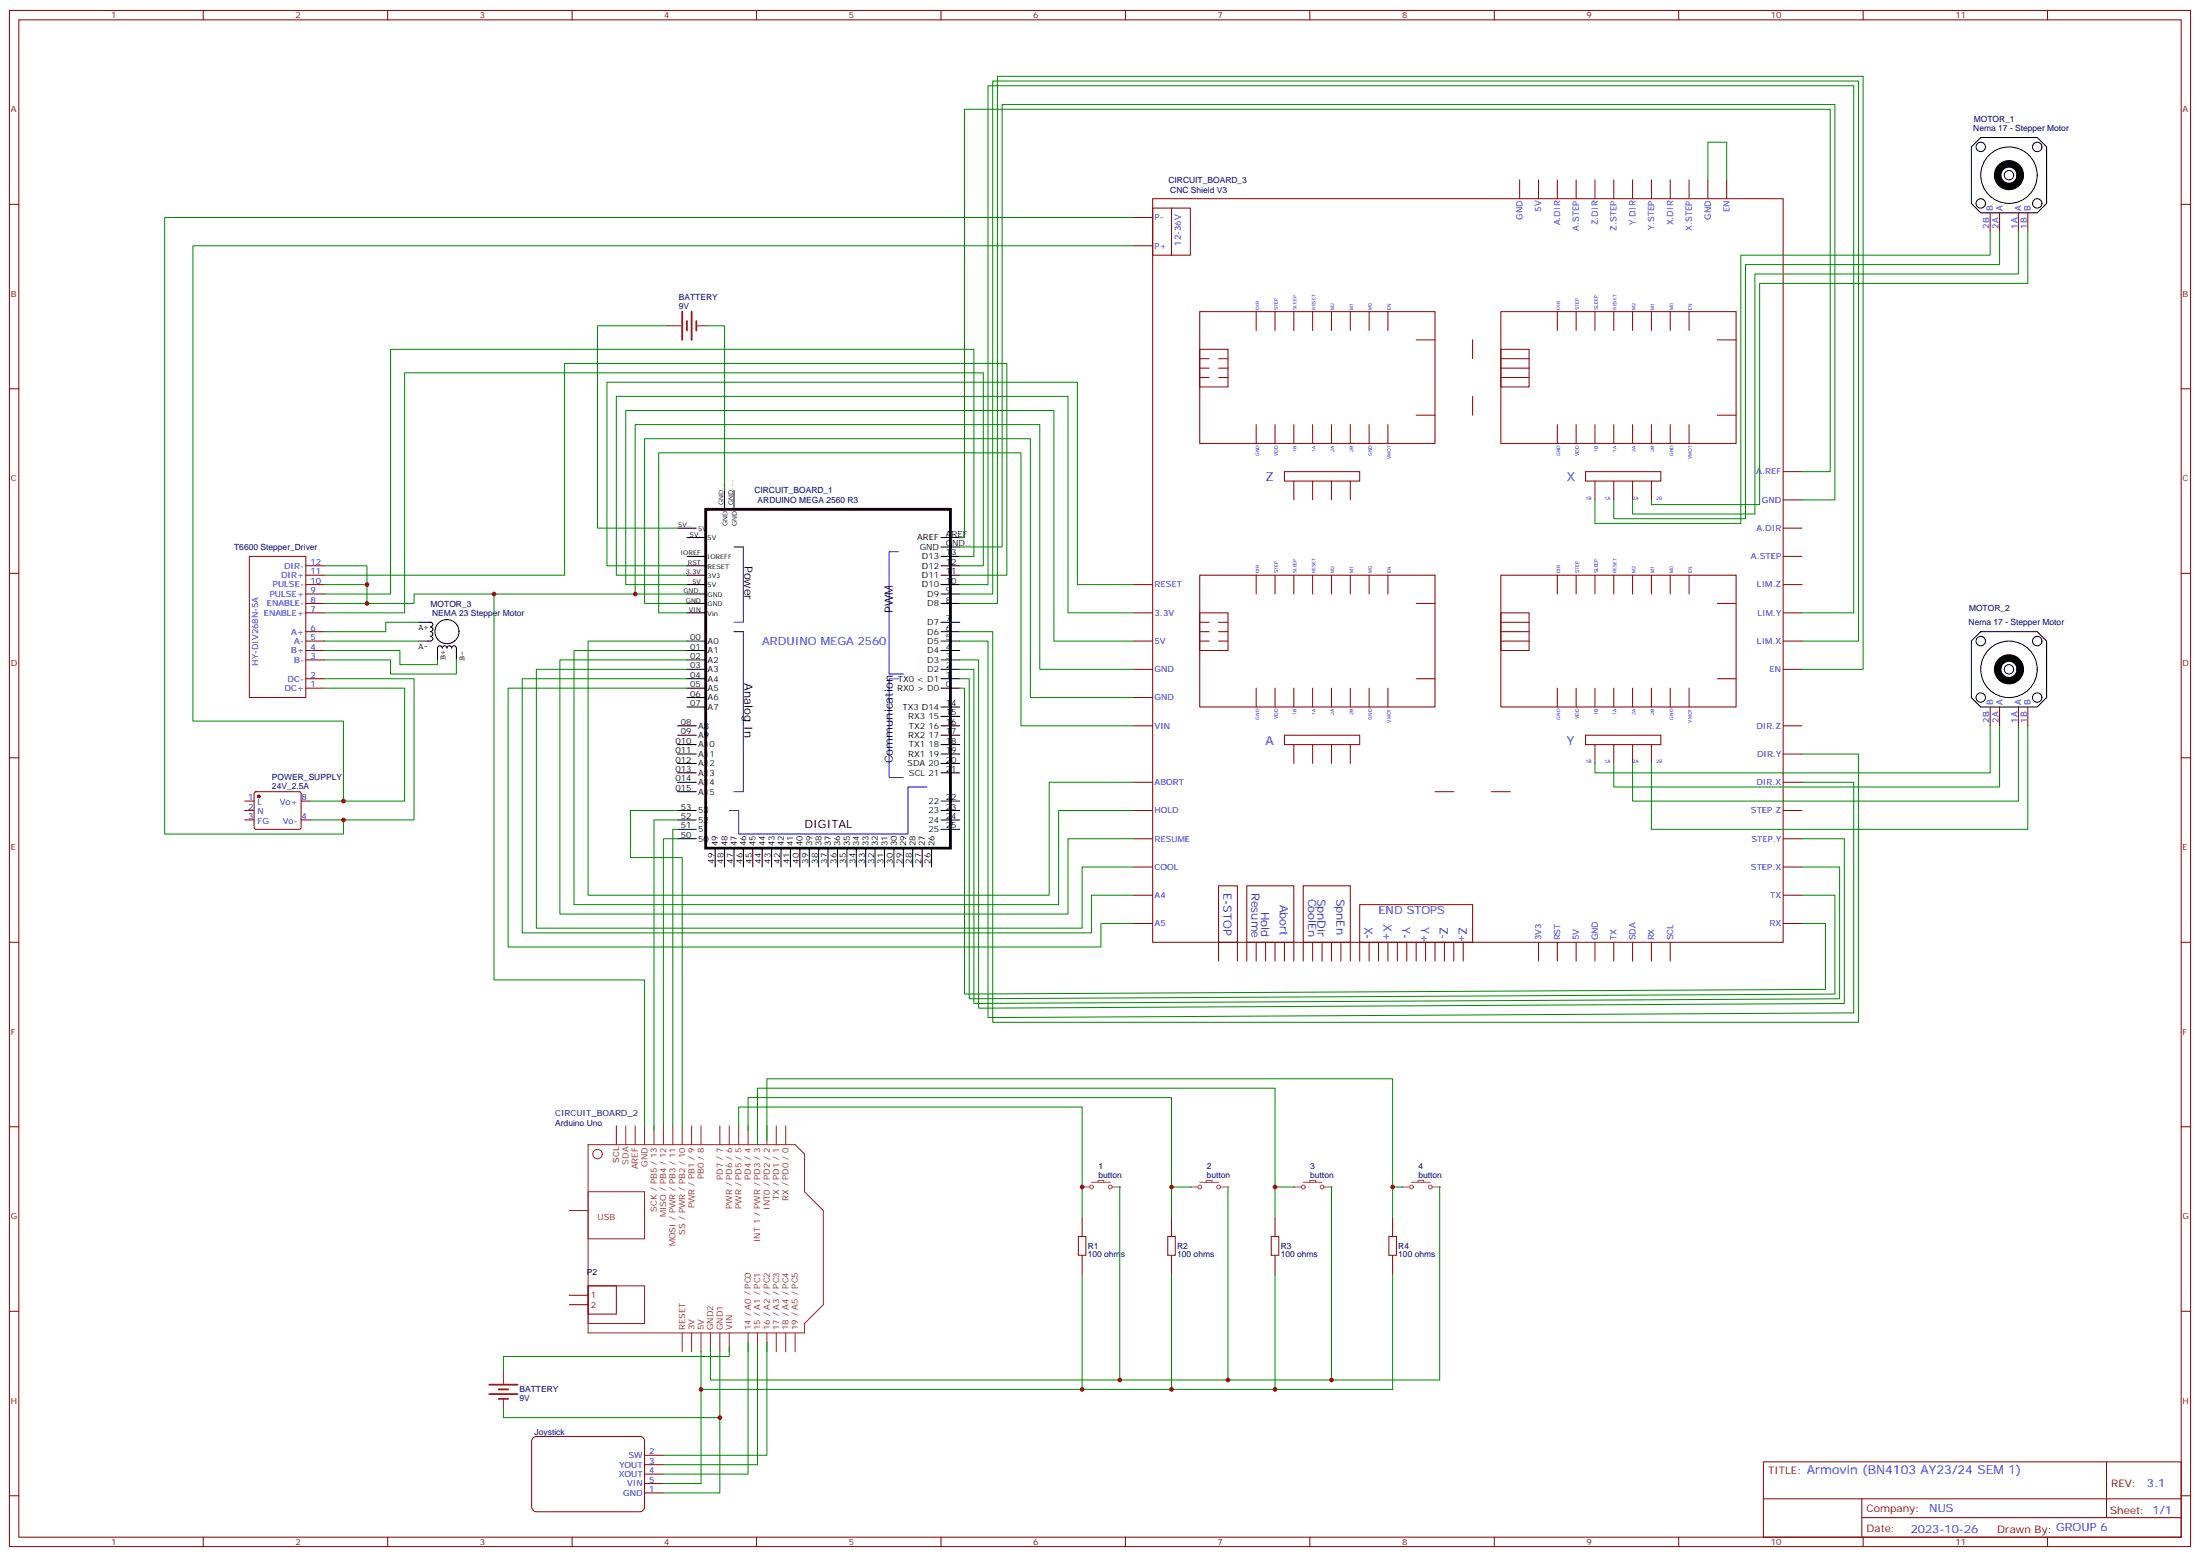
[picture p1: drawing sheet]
<svg xmlns="http://www.w3.org/2000/svg" width="825mm" height="583mm" viewBox="0 0 825 583" stroke-linecap="round" stroke-linejoin="round" font-family="sans-serif">
<g fill="none" stroke="#870000" stroke-width=".37">
<path d="M3.5 3.9h817.8v575.7h-817.8zM7.1 7.4h810.6v568.7h-810.6zM76.2 3.9v3.5M145.3 3.9v3.5M214.5 3.9v3.5M283.6 3.9v3.5M352.8 3.9v3.5M421.9 3.9v3.5M491.1 3.9v3.5M560.2 3.9v3.5M629.4 3.9v3.5M698.5 3.9v3.5"/>
<path d="M767.6 3.9v3.5M3.5 76.6h3.6M432.2 74.5h236.3v278.7h-236.3zM432.2 78h7v17.6h-7zM439.2 78h7.1v17.6h-7.1zM569.7 67.4v7.1M576.8 67.4v7.1M583.8 67.4v7.1M590.9 67.4v7.1M598 67.4v7.1M605 67.4v7.1M612.1 67.4v7.1"/>
<path d="M619.1 67.4v7.1M626.2 67.4v7.1M633.2 67.4v7.1M640.3 67.4v7.1M647.3 67.4v7.1M746.1 79.8v7M749.7 79.8v7M756.7 79.8v7M760.2 79.8v7M817.7 76.6h3.6M425.1 81.5h7.1M425.1 92.1h7.1"/>
<path d="M449.8 116.8h88.2v49.4h-88.2zM471 116.8v7.1M478 116.8v7.1M485.1 116.8v7.1M492.1 116.8v7.1M499.2 116.8v7.1M506.2 116.8v7.1M513.3 116.8v7.1M520.3 116.8v7.1M562.7 116.8h88.2v49.4h-88.2zM583.8 116.8v7.1M590.9 116.8v7.1"/>
<path d="M598 116.8v7.1M605 116.8v7.1M612.1 116.8v7.1M619.1 116.8v7.1M626.2 116.8v7.1M633.2 116.8v7.1M449.8 130.9h10.6v14.1h-10.6zM449.8 134.4h3.5M449.8 138h3.5M456.8 134.4h3.6M456.8 138h3.6M530.9 127.4h7.1"/>
<path d="M552.1 127.4v7M562.7 130.9h10.6v14.1h-10.6zM562.7 134.4h10.6M562.7 138h10.6M643.8 127.4h7.1M3.5 145.7h3.6M449.8 141.5h3.5M456.8 141.5h3.6M471 159.1v7.1M478 159.1v7.1M485.1 159.1v7.1M492.1 159.1v7.1"/>
<path d="M499.2 159.1v7.1M506.2 159.1v7.1M513.3 159.1v7.1M520.3 159.1v7.1M530.9 155.6h7.1M552.1 148.6v7M562.7 141.5h10.6M583.8 159.1v7.1M590.9 159.1v7.1M598 159.1v7.1M605 159.1v7.1M612.1 159.1v7.1"/>
<path d="M619.1 159.1v7.1M626.2 159.1v7.1M633.2 159.1v7.1M643.8 155.6h7.1M817.7 145.7h3.6M481.5 176.8h28.3v3.5h-28.3zM594.4 176.8h28.3v3.5h-28.3zM668.5 176.8h7.1M485.1 180.3v7.1M492.1 180.3v7.1M499.2 180.3v7.1M506.2 180.3v7.1"/>
<path d="M598 180.3v7.1M605 180.3v7.1M612.1 180.3v7.1M619.1 180.3v7.1M668.5 187.4h7.1M668.5 197.9h7.1M3.5 214.9h3.6M93.5 208.5h21.2v52.9h-21.2zM114.7 219.1h7M114.7 215.6h7M114.7 212.1h7M425.1 219.1h7.1"/>
<path d="M449.8 215.6h88.2v49.4h-88.2zM471 215.6v7M478 215.6v7M485.1 215.6v7M492.1 215.6v7M499.2 215.6v7M506.2 215.6v7M513.3 215.6v7M520.3 215.6v7M562.7 215.6h88.2v49.4h-88.2zM583.8 215.6v7M590.9 215.6v7"/>
<path d="M598 215.6v7M605 215.6v7M612.1 215.6v7M619.1 215.6v7M626.2 215.6v7M633.2 215.6v7M668.5 219.1h7.1M668.5 208.5h7.1M817.7 214.9h3.6M114.7 236.7h7M114.7 229.7h7M114.7 226.2h7"/>
<path d="M114.7 222.6h7M425.1 229.7h7.1M449.8 229.7h10.6v14.1h-10.6zM449.8 236.7h3.5M449.8 233.2h3.5M456.8 236.7h3.6M456.8 233.2h3.6M530.9 226.2h7.1M562.7 229.7h10.6v14.1h-10.6zM562.7 236.7h10.6M562.7 233.2h10.6M643.8 226.2h7.1"/>
<path d="M668.5 229.7h7.1M114.7 257.9h7M114.7 254.4h7M114.7 247.3h7M114.7 243.8h7M114.7 240.3h7M425.1 240.3h7.1M425.1 250.9h7.1M449.8 240.3h3.5M456.8 240.3h3.6M471 257.9v7.1M478 257.9v7.1"/>
<path d="M485.1 257.9v7.1M492.1 257.9v7.1M499.2 257.9v7.1M506.2 257.9v7.1M513.3 257.9v7.1M520.3 257.9v7.1M530.9 254.4h7.1M562.7 240.3h10.6M583.8 257.9v7.1M590.9 257.9v7.1M598 257.9v7.1M605 257.9v7.1"/>
<path d="M612.1 257.9v7.1M619.1 257.9v7.1M626.2 257.9v7.1M633.2 257.9v7.1M643.8 254.4h7.1M668.5 240.3h7.1M668.5 250.9h7.1M425.1 272h7.1M425.1 261.4h7.1M481.5 275.6h28.3v3.5h-28.3zM485.1 279.1v7M492.1 279.1v7"/>
<path d="M499.2 279.1v7M506.2 279.1v7M594.4 275.6h28.3v3.5h-28.3zM598 279.1v7M605 279.1v7M612.1 279.1v7M619.1 279.1v7M668.5 272h7.1M746.1 265v7M749.7 265v7M756.7 265v7M760.2 265v7"/>
<path d="M3.5 284h3.6M95.5 296.9l.5-.2h16.2l.5 .2 .2 .5v12.7l-.2 .5-.5 .2h-16.2l-.5-.2-.3-.5v-12.7zM425.1 293.2h7.1M538 296.7h7M559.2 296.7h7M668.5 282.6h7.1M668.5 293.2h7.1M817.7 284h3.6M91.7 307.3h3.5M91.7 303.8h3.5M91.7 300.2h3.5M112.9 307.3h3.5"/>
<path d="M112.9 300.2h3.5M425.1 303.8h7.1M425.1 314.4h7.1M668.5 303.8h7.1M668.5 314.4h7.1M425.1 324.9h7.1M425.1 335.5h7.1M456.8 332h7.1v21.2h-7.1zM467.4 332h17.7v21.2h-17.7zM488.6 332h17.6v21.2h-17.6zM509.8 339.1h42.3v14.1h-42.3zM668.5 324.9h7.1"/>
<path d="M668.5 335.5h7.1M3.5 353.2h3.6M425.1 346.1h7.1M456.8 353.2v7M463.9 353.2v7M467.4 353.2v7M471 353.2v7M474.5 353.2v7M478 353.2v7M481.5 353.2v7M485.1 353.2v7M488.6 353.2v7"/>
<path d="M492.1 353.2v7M495.7 353.2v7M499.2 353.2v7M502.7 353.2v7M506.2 353.2v7M509.8 353.2v7M513.3 353.2v7M516.8 353.2v7M520.3 353.2v7M523.9 353.2v7M527.4 353.2v7M530.9 353.2v7"/>
<path d="M534.5 353.2v7M538 353.2v7M541.5 353.2v7M545 353.2v7M548.6 353.2v7M576.8 353.2v7M583.8 353.2v7M590.9 353.2v7M598 353.2v7M605 353.2v7M612.1 353.2v7M619.1 353.2v7"/>
<path d="M626.2 353.2v7M668.5 346.1h7.1M817.7 353.2h3.6M3.5 422.3h3.6M817.7 422.3h3.6M3.5 491.5h3.6M817.7 491.5h3.6M661.1 547.9h156.6v28.2h-156.6zM789.7 547.9v20.9M3.5 560.6h3.6M76.2 576.1v3.5M145.3 576.1v3.5"/>
<path d="M214.5 576.1v3.5M283.6 576.1v3.5M352.8 576.1v3.5M421.9 576.1v3.5M491.1 576.1v3.5M560.2 576.1v3.5M629.4 576.1v3.5M661.1 561.7h156.5M698 568.8h119.6M698 561.7v14.2M698.5 576.1v3.5M767.6 576.1v3.5"/>
<path d="M817.7 560.6h3.6"/>
</g>
<circle cx="97" cy="298.5" r=".53" fill="#870000" stroke="#870000" stroke-width=".37"/>
<g fill="none" stroke="#008700" stroke-width=".37">
<path d="M425.1 92.1h-352.8v178.2h56.5v29.9M425.1 81.5h-363.4v231.1h67.1v-5.3M746.1 86.8v8.8h-93.5v100.6h-54.6v-8.8M749.7 86.8v12.4h-95.3v95.2h-49.4v-7M675.6 176.8h10.6v-135.8h-324.6v160.5h-1.8M121.7 212.1h15.9v14.1h17.6v-3.6h82.9M121.7 219.1h15.9M257.5 212.1h-30v-68.8h176.4v75.8h21.2M257.5 215.6h-26.4v-67h169.3v81.1h24.7M257.5 219.1h-22.9v-65.3h160.5v86.5h30M359.8 219.1h10.6v-187h324.6v197.6h-19.4M359.8 208.5h5.3v-77.6h-218.7v91.7h-24.7"/>
<path d="M121.7 226.2h15.9M157 233.2h-12.4v3.5h-22.9M185.2 222.6v144.7h56.5v54.7M257.5 222.6h-19.4v-63.5h151.7v91.8h35.3M257.5 226.2h-15.8v-61.8h144.6v97h38.8M257.5 229.7h-10.6v-60h135.9v102.3h42.3M359.8 236.7h12.4v146.5h324.5v-100.6h-21.1M359.8 226.2h14.1v-197.6h324.6v222.3h-22.9M359.8 222.6h12.4v-192.2h324.5v209.9h-21.1M121.7 257.9h30v42.3h-35.3M121.7 243.8h28.2v5.3h14.1v-1.8M121.7 247.3h24.7v5.3h24.7v-5.3"/>
<path d="M121.7 240.3h35.3M257.5 240.3h-37v95.2h172.8v-42.3h31.8M257.5 243.8h-42.3v95.3h181.7v-35.3h28.2M257.5 247.3h-47.6v95.3h190.5v-28.2h24.7M257.5 250.9h-56.4v97h204.6v-23h19.4M257.5 254.4h-61.7v95.2h213.4v-14.1h15.9M257.5 257.9h-67v97h222.2v-8.8h12.4M359.8 257.9h1.8v114.7l322.8-1.8v-24.7h-8.8M359.8 254.4h3.6v119.9l324.5-1.7v-37.1h-12.3M359.8 250.9h5.3v125.2l324.6-1.8v-49.4h-14.1M359.8 247.3h7.1v130.6l324.5-1.8v-61.7h-15.8M359.8 240.3h10.6v141.1l324.6-1.8v-86.4h-19.4"/>
<path d="M746.1 272v17.7h-148.1v-3.6M749.7 272v23h-144.7v-8.9M756.7 272v28.2h-144.6v-14.1M760.2 272v38.8h-141.1v-24.7M254 314.4h-5.3v107.6M254 307.3h-8.8v116.4M254 310.8h-1.8v111.2M254 303.8h-17.6v17.6h19.4v100.6"/>
</g>
<g fill="none" stroke="#000" stroke-width=".37">
<path d="M742.6 51.5h21.2l3.5 3.6v21.1l-3.5 3.6h-21.2l-3.5-3.6v-21.1zM254 197.9h7.1M271.6 183.8v7.1M275.2 183.8v7.1M257.5 219.1h7.1M257.5 215.6h7.1M257.5 212.1h7.1M257.5 208.5h7.1M257.5 201.5h7.1M275.2 205h3.5M352.8 219.1h7M352.8 215.6h7"/>
<path d="M352.8 212.1h7M352.8 208.5h7M352.8 201.5h7M352.8 205h7M157 233.2h4.4a.88 .88 0 0 1 .9 .9 .88 .88 0 0 1-.9 .9 .88 .88 0 0 1 .9 .9 .88 .88 0 0 1-.9 .8 .88 .88 0 0 1 .9 .9 .88 .88 0 0 1-.9 .9 .88 .88 0 0 1 .9 .9 .88 .88 0 0 1-.9 .9h-.9M257.5 226.2h7.1M257.5 222.6h7.1M257.5 229.7h7.1M275.2 236.7h3.5M352.8 233.2h7M352.8 226.2h7M352.8 222.6h7"/>
<path d="M352.8 236.7h7M742.6 236.7h21.2l3.5 3.6v21.1l-3.5 3.6h-21.2l-3.5-3.6v-21.1zM157 240.3h3.5M164 247.3v-4.4a.88 .88 0 0 1 .9-.9 .88 .88 0 0 1 .9 .9 .88 .88 0 0 1 .9-.9 .88 .88 0 0 1 .9 .9 .88 .88 0 0 1 .9-.9 .88 .88 0 0 1 .8 .9 .88 .88 0 0 1 .9-.9 .88 .88 0 0 1 .9 .9v4.4M257.5 240.3h7.1M257.5 243.8h7.1M257.5 247.3h7.1M257.5 250.9h7.1M257.5 254.4h7.1M257.5 257.9h7.1M352.8 240.3h7M352.8 243.8h7"/>
<path d="M352.8 247.3h7M352.8 250.9h7M352.8 254.4h7M352.8 257.9h7M254 272h7.1M254 275.6h7.1M254 279.1h7.1M257.5 261.4h7.1M257.5 265h7.1M352.8 265h7M352.8 272h7M352.8 275.6h7"/>
<path d="M352.8 279.1h7M352.8 268.5h7M254 282.6h7.1M254 286.1h7.1M254 289.7h7.1M254 293.2h7.1M254 296.7h7.1M352.8 282.6h7M352.8 286.1h7M352.8 289.7h7M254 307.3h7.1M254 303.8h7.1"/>
<path d="M254 310.8h7.1M254 314.4h7.1M268.1 317.9v7M271.6 317.9v7M275.2 317.9v7M278.7 317.9v7M282.2 317.9v7M285.8 317.9v7M289.3 317.9v7M292.8 317.9v7M296.3 317.9v7M299.9 317.9v7"/>
<path d="M303.4 317.9v7M306.9 317.9v7M310.4 317.9v7M314 317.9v7M317.5 317.9v7M321 317.9v7M324.6 317.9v7M328.1 317.9v7M331.6 317.9v7M335.1 317.9v7M338.7 317.9v7M342.2 317.9v7"/>
<path d="M345.7 317.9v7M349.2 317.9v7M352.8 307.3h7M352.8 303.8h7M352.8 310.8h7M352.8 300.2h7"/>
<circle cx="742.6" cy="55.1" r="1.76"/>
<circle cx="763.8" cy="55.1" r="1.76"/>
<circle cx="742.6" cy="76.2" r="1.76"/>
<circle cx="753.2" cy="65.7" r="10.6"/>
<circle cx="753.2" cy="65.7" r="1.76"/>
<circle cx="763.8" cy="76.2" r="1.76"/>
<circle cx="167.6" cy="236.7" r="4.5"/>
<circle cx="742.6" cy="240.3" r="1.76"/>
<circle cx="753.2" cy="250.9" r="10.6"/>
<circle cx="753.2" cy="250.9" r="1.76"/>
<circle cx="763.8" cy="240.3" r="1.76"/>
<circle cx="742.6" cy="261.4" r="1.76"/>
<circle cx="763.8" cy="261.4" r="1.76"/>
</g>
<g fill="none" stroke="#000" stroke-width="2.8">
<circle cx="753.2" cy="65.7" r="4.2"/>
<circle cx="753.2" cy="250.9" r="4.2"/>
</g>
<path d="M264.6 190.9h91.7v127h-91.7z" fill="none" stroke="#000" stroke-width="1.1"/>
<path d="M278.7 205v28.2h-3.5M336.9 206.8h-3.5v45.8h5.3M278.7 236.7v60h-3.5M336.9 254.4h-3.5v37h5.3M347.5 295h-7.1v17.6h-63.5v-8.8h-3.5" fill="none" stroke="#00f" stroke-width=".37"/>
<g fill="none" stroke="#8c2424" stroke-width=".37">
<path d="M220.5 429h77.6l3.5 3.5v14.2l7.1 7v35.3l-7.1 7v3.6h-81.1zM238.1 422v7M241.7 422v7M245.2 422v7M248.7 422v7M252.2 422v7M255.8 422v7M259.3 422v7M262.8 422v7M269.9 422v7M273.4 422v7M276.9 422v7"/>
<path d="M280.5 422v7M284 422v7M287.5 422v7M291 422v7M294.6 422v7M213.4 453.7h7.1M220.5 446.7h21.2v17.6h-21.2zM220.5 481.9h21.2v14.1h-21.2zM255.8 499.6v7M259.3 499.6v7M262.8 499.6v7M266.3 499.6v7"/>
<path d="M269.9 499.6v7M273.4 499.6v7M280.5 499.6v7M284 499.6v7M287.5 499.6v7M291 499.6v7M294.6 499.6v7M298.1 499.6v7"/>
<circle cx="224" cy="432.5" r="1.76"/>
</g>
<path d="M231.1 422v7" fill="none" stroke="#900" stroke-width=".37"/>
<path d="M234.6 422v7" fill="none" stroke="#933" stroke-width=".37"/>
<path d="M213.4 485.5h7.1M213.4 489h7.1M220.5 481.9h10.6v10.6h-10.6z" fill="none" stroke="#800000" stroke-width=".37"/>
<g fill="none" stroke="#a64a4a" stroke-width=".37">
<path d="M405.7 444.9h2.8M409.2 443.1h7.1M411.7 443.1v-.7h2.1v.7M417 444.9h2.8"/>
<circle cx="409.2" cy="444.9" r=".71"/>
<circle cx="416.3" cy="444.9" r=".71"/>
</g>
<g fill="#a64a4a">
<circle cx="419.8" cy="444.9" r=".18"/>
<circle cx="405.7" cy="444.9" r=".18"/>
</g>
<g fill="none" stroke="#a64a4a" stroke-width=".37">
<path d="M446.3 444.9h2.8M449.8 443.1h7M452.3 443.1v-.7h2.1v.7M457.6 444.9h2.8"/>
<circle cx="449.8" cy="444.9" r=".71"/>
<circle cx="456.8" cy="444.9" r=".71"/>
</g>
<g fill="#a64a4a">
<circle cx="460.4" cy="444.9" r=".18"/>
<circle cx="446.3" cy="444.9" r=".18"/>
</g>
<g fill="none" stroke="#a64a4a" stroke-width=".37">
<path d="M485.1 444.9h2.8M488.6 443.1h7.1M491.1 443.1v-.7h2.1v.7M496.4 444.9h2.8"/>
<circle cx="488.6" cy="444.9" r=".71"/>
<circle cx="495.7" cy="444.9" r=".71"/>
</g>
<g fill="#a64a4a">
<circle cx="499.2" cy="444.9" r=".18"/>
<circle cx="485.1" cy="444.9" r=".18"/>
</g>
<g fill="none" stroke="#a64a4a" stroke-width=".37">
<path d="M525.6 444.9h2.9M529.2 443.1h7M531.6 443.1v-.7h2.2v.7M536.9 444.9h2.9"/>
<circle cx="529.2" cy="444.9" r=".71"/>
<circle cx="536.2" cy="444.9" r=".71"/>
</g>
<g fill="#a64a4a">
<circle cx="539.7" cy="444.9" r=".18"/>
<circle cx="525.6" cy="444.9" r=".18"/>
</g>
<path d="M404.3 463.4h2.8v7.1h-2.8zM437.8 463.4h2.8v7.1h-2.8zM476.6 463.4h2.8v7.1h-2.8zM520.7 463.4h2.8v7.1h-2.8z" fill="none" stroke="#a10000" stroke-width=".37"/>
<g fill="none" stroke="#870000" stroke-width=".37">
<path d="M405.7 456.5v7.1M439.2 456.5v7.1M478 456.5v7.1M522.1 456.5v7.1M405.7 470.6v7.1M439.2 470.6v7.1M478 470.6v7.1M522.1 470.6v7.1M199.9 538.9l1.2-.5h38.8l.9 .2 .6 .6 .3 .9v24.7l-.3 .9-.7 .7-.8 .2h-38.8l-.9-.3-.6-.7-.3-.8v-24.7zM241.7 559.5h7M241.7 545.4h7M241.7 549h7"/>
<path d="M241.7 552.5h7M241.7 556h7"/>
</g>
<g fill="none" stroke="#008700" stroke-width=".37">
<path d="M640.3 67.4v-14.1h7v14.1M756.7 86.8v15.9h-98.8v90h-45.8v-5.3M760.2 86.8v19.4h-100.5v82.9h-40.6v-1.7M250.5 122.1h-26.5v75.8h30M264.6 122.1h7v61.7M675.6 187.4h12.3v-148.2h-312.2v165.8h-15.9M121.7 215.6h90v-79.4h165.8v79.4h-17.7M359.8 212.1h8.9v-72.4h-217v90h-30M121.7 254.4h33.5v52.9h-38.8M276.9 422v-7.1h128.8v41.6M280.5 423.7v-12.3h158.7v45.1M284 429v-21.2h194v37.1"/>
<path d="M287.5 427.2v-22.9h234.6v40.6h3.5M419.8 444.9v72.3h-153.5v-12.3M439.2 444.9h7.1M460.4 444.9v72.3h-40.6M485.1 444.9h-7.1v11.6M499.2 444.9v72.3h-38.8M522.1 444.9v11.6M539.8 444.9v72.3h-40.6M405.7 477.7v43M439.2 477.7v43M478 477.7v43M522.1 477.7v43h-259.3v-14.1"/>
<path d="M269.9 506.6v52.9h-21.2M273.4 504.9v3.5h-84.7v5.3M280.5 503.1v49.4h-31.8M284 504.9v44.1h-35.3M287.5 503.1v42.3h-38.8M188.7 527.8v3.5h81.2M262.8 520.7v35.3h-14.1"/>
</g>
<path d="M255.8 116.8v10.6M259.3 116.8v10.6M257.5 120.3v3.6M261.1 120.3v3.6M183.4 519h10.6M183.4 522.5h10.6M187 520.7h3.5M187 524.3h3.5" fill="none" stroke="#8c2424" stroke-width=".71"/>
<path d="M250.5 122.1h4.9M261.1 122.1h3.5M188.7 513.7v4.9M188.7 524.3v3.5" fill="none" stroke="#8c2424" stroke-width=".37"/>
<g fill="#c00">
<circle cx="128.8" cy="300.2" r=".88"/>
<circle cx="238.1" cy="222.6" r=".88"/>
<circle cx="137.6" cy="226.2" r=".88"/>
<circle cx="137.6" cy="219.1" r=".88"/>
<circle cx="185.2" cy="222.6" r=".88"/>
<circle cx="419.8" cy="517.2" r=".88"/>
<circle cx="460.4" cy="517.2" r=".88"/>
<circle cx="499.2" cy="517.2" r=".88"/>
<circle cx="405.7" cy="444.9" r=".88"/>
<circle cx="405.7" cy="520.7" r=".88"/>
<circle cx="439.2" cy="520.7" r=".88"/>
<circle cx="439.2" cy="444.9" r=".88"/>
<circle cx="478" cy="520.7" r=".88"/>
<circle cx="478" cy="444.9" r=".88"/>
<circle cx="522.1" cy="444.9" r=".88"/>
<circle cx="262.8" cy="520.7" r=".88"/>
<circle cx="269.9" cy="531.3" r=".88"/>
<circle cx="128.8" cy="307.3" r=".88"/>
</g>
<g font-size="4.6" fill="#00f">
<text x="474.5" y="180.3">Z</text>
<text x="587.4" y="180.3">X</text>
<text x="474.5" y="279.1">A</text>
<text x="587.4" y="279.1">Y</text>
<text x="677.3" y="552.5">Armovin (BN4103 AY23/24 SEM 1)</text>
</g>
<g font-size="4.2">
<text x="279.1" y="212.1" transform="rotate(90 279.1 212.1)">Power</text>
<text x="334.7" y="229.7" transform="rotate(-90 334.7 229.7)">PWM</text>
<text x="279.1" y="256.2" transform="rotate(90 279.1 256.2)">Analog In</text>
<text x="334.7" y="286.1" transform="rotate(-90 334.7 286.1)">Communication</text>
<text x="301.6" y="310.4">DIGITAL</text>
</g>
<g font-size="4.2" fill="#00f">
<text x="285.8" y="241.6">ARDUINO MEGA 2560</text>
<text x="458.7" y="334.7" transform="rotate(90 458.7 334.7)">E-STOP</text>
<text x="469.3" y="334.7" transform="rotate(90 469.3 334.7)">Resume</text>
<text x="472.8" y="341.7" transform="rotate(90 472.8 341.7)">Hold</text>
<text x="479.8" y="339.1" transform="rotate(90 479.8 339.1)">Abort</text>
<text x="490.4" y="336.8" transform="rotate(90 490.4 336.8)">CoolEn</text>
<text x="494" y="336.8" transform="rotate(90 494 336.8)">SpnDir</text>
<text x="501" y="336.8" transform="rotate(90 501 336.8)">SpnEn</text>
<text x="511.6" y="347.3" transform="rotate(90 511.6 347.3)">X-</text>
<text x="516.8" y="342.6">END STOPS</text>
<text x="518.6" y="346.5" transform="rotate(90 518.6 346.5)">X+</text>
<text x="525.7" y="347.3" transform="rotate(90 525.7 347.3)">Y-</text>
<text x="532.8" y="347.3" transform="rotate(90 532.8 347.3)">Y+</text>
<text x="539.8" y="347.3" transform="rotate(90 539.8 347.3)">Z-</text>
<text x="546.9" y="347.3" transform="rotate(90 546.9 347.3)">Z+</text>
<text x="804.9" y="557.2">3.1</text>
<text x="723.3" y="566.7">NUS</text>
<text x="716.4" y="574.5">2023-10-26</text>
</g>
<g font-size="3.9" fill="#800">
<text x="662.9" y="552.5">TITLE:</text>
<text x="791.5" y="557.2">REV:</text>
<text x="699.8" y="566.7">Company:</text>
<text x="791.1" y="567.3">Sheet: 1/1</text>
<text x="699.8" y="574.4">Date:</text>
<text x="748.8" y="574.4">Drawn By: GROUP 6</text>
</g>
<g font-size="3.2" fill="#800">
<text x="41.6" y="6.9">1</text>
<text x="110.8" y="6.9">2</text>
<text x="179.9" y="6.9">3</text>
<text x="249.1" y="6.9">4</text>
<text x="318.2" y="6.9">5</text>
<text x="387.3" y="6.9">6</text>
<text x="456.5" y="6.9">7</text>
<text x="525.6" y="6.9">8</text>
<text x="594.8" y="6.9">9</text>
<text x="663.9" y="6.9">10</text>
<text x="733.1" y="6.9">11</text>
<text x="4.1" y="42">A</text>
<text x="818.3" y="42">A</text>
<text x="4.1" y="111.2">B</text>
<text x="818.3" y="111.2">B</text>
<text x="4.1" y="180.3">C</text>
<text x="818.3" y="180.3">C</text>
<text x="4.1" y="249.4">D</text>
<text x="818.3" y="249.4">D</text>
<text x="4.1" y="318.6">E</text>
<text x="818.3" y="318.6">E</text>
<text x="4.1" y="387.7">F</text>
<text x="818.3" y="387.7">F</text>
<text x="4.1" y="456.9">G</text>
<text x="818.3" y="456.9">G</text>
<text x="4.1" y="526">H</text>
<text x="818.3" y="526">H</text>
<text x="41.6" y="579.1">1</text>
<text x="110.8" y="579.1">2</text>
<text x="179.9" y="579.1">3</text>
<text x="249.1" y="579.1">4</text>
<text x="318.2" y="579.1">5</text>
<text x="387.3" y="579.1">6</text>
<text x="456.5" y="579.1">7</text>
<text x="525.6" y="579.1">8</text>
<text x="594.8" y="579.1">9</text>
<text x="663.9" y="579.1">10</text>
<text x="733.1" y="579.1">11</text>
</g>
<g font-size="3.2" fill="#000080">
<text x="740" y="45.6">MOTOR_1</text>
<text x="739.8" y="49.1">Nema 17 - Stepper Motor</text>
<text x="438.1" y="68.6">CIRCUIT_BOARD_3</text>
<text x="438.7" y="72.2">CNC Shield V3</text>
<text x="254.5" y="112.6">BATTERY</text>
<text x="254.5" y="115.7">9V</text>
<text x="282.8" y="184.9">CIRCUIT_BOARD_1</text>
<text x="284" y="188.4">ARDUINO MEGA 2560 R3</text>
<text x="87.8" y="206">T6600 Stepper_Driver</text>
<text x="161.4" y="227.3">MOTOR_3</text>
<text x="162" y="230.8">NEMA 23 Stepper Motor</text>
<text x="738.2" y="229">MOTOR_2</text>
<text x="738.1" y="234.4">Nema 17 - Stepper Motor</text>
<text x="102" y="292.5">POWER_SUPPLY</text>
<text x="102" y="295.7">24V_2.5A</text>
<text x="208.1" y="422">Arduino Uno</text>
<text x="411.8" y="441.4">button</text>
<text x="411.8" y="438.2">1</text>
<text x="452.4" y="441.4">button</text>
<text x="452.4" y="438.2">2</text>
<text x="491.2" y="441.4">button</text>
<text x="491.2" y="438.2">3</text>
<text x="531.8" y="441.4">button</text>
<text x="531.8" y="438.2">4</text>
<text x="407.8" y="471.2">100 ohms</text>
<text x="407.8" y="468.1">R1</text>
<text x="441.3" y="471.2">100 ohms</text>
<text x="441.3" y="468.1">R2</text>
<text x="480.1" y="471.2">100 ohms</text>
<text x="480.1" y="468.1">R3</text>
<text x="524.2" y="471.2">100 ohms</text>
<text x="524.2" y="468.1">R4</text>
<text x="220" y="477.7">P2</text>
<text x="194.7" y="521.8">BATTERY</text>
<text x="194.7" y="525">9V</text>
<text x="200.4" y="537.7">Joystick</text>
</g>
<g font-size="3.2" fill="#00f">
<text x="432.9" y="82.6">P-</text>
<text x="570.8" y="82.5" transform="rotate(-90 570.8 82.5)">GND</text>
<text x="577.8" y="79.4" transform="rotate(-90 577.8 79.4)">5V</text>
<text x="641.3" y="82.5" transform="rotate(-90 641.3 82.5)">GND</text>
<text x="648.4" y="79.6" transform="rotate(-90 648.4 79.6)">EN</text>
<text x="747.2" y="79.1" transform="rotate(-90 747.2 79.1)">B</text>
<text x="750.7" y="79.1" transform="rotate(-90 750.7 79.1)">A</text>
<text x="757.8" y="79.1" transform="rotate(-90 757.8 79.1)">A</text>
<text x="761.3" y="79.1" transform="rotate(-90 761.3 79.1)">B</text>
<text x="584.9" y="84.5" transform="rotate(-90 584.9 84.5)">A.DIR</text>
<text x="592" y="86.5" transform="rotate(-90 592 86.5)">A.STEP</text>
<text x="599" y="84.5" transform="rotate(-90 599 84.5)">Z.DIR</text>
<text x="606.1" y="86.6" transform="rotate(-90 606.1 86.6)">Z.STEP</text>
<text x="613.1" y="84.3" transform="rotate(-90 613.1 84.3)">Y.DIR</text>
<text x="620.2" y="86.3" transform="rotate(-90 620.2 86.3)">Y.STEP</text>
<text x="627.2" y="84.5" transform="rotate(-90 627.2 84.5)">X.DIR</text>
<text x="634.3" y="86.6" transform="rotate(-90 634.3 86.6)">X.STEP</text>
<text x="745.8" y="85.7" transform="rotate(-90 745.8 85.7)">2B</text>
<text x="749.3" y="85.7" transform="rotate(-90 749.3 85.7)">2A</text>
<text x="756.4" y="85.7" transform="rotate(-90 756.4 85.7)">1A</text>
<text x="759.9" y="85.7" transform="rotate(-90 759.9 85.7)">1B</text>
<text x="432.9" y="93.2">P+</text>
<text x="442.7" y="92.1" transform="rotate(-90 442.7 92.1)">12-36V</text>
<text x="658.5" y="177.8">A.REF</text>
<text x="660.5" y="188.4">GND</text>
<text x="658.5" y="199">A.DIR</text>
<text x="656.4" y="209.6">A.STEP</text>
<text x="106.5" y="213.1">DIR-</text>
<text x="116.4" y="215.2">11</text>
<text x="116.4" y="211.7">12</text>
<text x="102.3" y="220.2">PULSE-</text>
<text x="105.4" y="216.6">DIR+</text>
<text x="116.4" y="218.8">10</text>
<text x="432.9" y="220.2">RESET</text>
<text x="658.7" y="220.2">LIM.Z</text>
<text x="100" y="227.2">ENABLE-</text>
<text x="101.2" y="223.7">PULSE+</text>
<text x="116.4" y="225.8">8</text>
<text x="116.4" y="222.3">9</text>
<text x="98.9" y="230.8">ENABLE+</text>
<text x="116.4" y="229.3">7</text>
<text x="432.9" y="230.8">3.3V</text>
<text x="658.9" y="230.8">LIM.Y</text>
<text x="109.2" y="237.8">A+</text>
<text x="116.4" y="239.9">5</text>
<text x="116.4" y="236.4">6</text>
<text x="109.2" y="244.9">B+</text>
<text x="110.3" y="241.3">A-</text>
<text x="116.4" y="243.5">4</text>
<text x="432.9" y="241.3">5V</text>
<text x="658.7" y="241.3">LIM.X</text>
<text x="96.8" y="249.5" transform="rotate(-90 96.8 249.5)">HY-DIV268N-5A</text>
<text x="110.3" y="248.4">B-</text>
<text x="116.4" y="247">3</text>
<text x="432.9" y="251.9">GND</text>
<text x="663.4" y="251.9">EN</text>
<text x="107.8" y="255.4">DC-</text>
<text x="116.4" y="257.6">1</text>
<text x="116.4" y="254">2</text>
<text x="106.7" y="259">DC+</text>
<text x="432.9" y="262.5">GND</text>
<text x="747.2" y="264.3" transform="rotate(-90 747.2 264.3)">B</text>
<text x="750.7" y="264.3" transform="rotate(-90 750.7 264.3)">A</text>
<text x="757.8" y="264.3" transform="rotate(-90 757.8 264.3)">A</text>
<text x="761.3" y="264.3" transform="rotate(-90 761.3 264.3)">B</text>
<text x="432.9" y="273.1">VIN</text>
<text x="658.5" y="273.1">DIR.Z</text>
<text x="745.8" y="270.9" transform="rotate(-90 745.8 270.9)">2B</text>
<text x="749.3" y="270.9" transform="rotate(-90 749.3 270.9)">2A</text>
<text x="756.4" y="270.9" transform="rotate(-90 756.4 270.9)">1A</text>
<text x="759.9" y="270.9" transform="rotate(-90 759.9 270.9)">1B</text>
<text x="658.7" y="283.7">DIR.Y</text>
<text x="93.1" y="299.9">1</text>
<text x="113.1" y="299.9">8</text>
<text x="432.9" y="294.3">ABORT</text>
<text x="658.5" y="294.3">DIR.X</text>
<text x="93.1" y="303.4">2</text>
<text x="96.6" y="305.2">N</text>
<text x="96.6" y="301.7">L</text>
<text x="104.9" y="301.7">Vo+</text>
<text x="432.9" y="304.8">HOLD</text>
<text x="656.4" y="304.8">STEP.Z</text>
<text x="93.1" y="307">3</text>
<text x="96.6" y="308.7">FG</text>
<text x="106" y="308.7">Vo-</text>
<text x="113.1" y="307">4</text>
<text x="432.9" y="315.4">RESUME</text>
<text x="656.7" y="315.4">STEP.Y</text>
<text x="432.9" y="326">COOL</text>
<text x="656.4" y="326">STEP.X</text>
<text x="432.9" y="336.6">A4</text>
<text x="663.7" y="336.6">TX</text>
<text x="432.9" y="347.2">A5</text>
<text x="663.4" y="347.2">RX</text>
<text x="577.8" y="352.5" transform="rotate(-90 577.8 352.5)">3V3</text>
<text x="584.9" y="352.5" transform="rotate(-90 584.9 352.5)">RST</text>
<text x="592" y="352.5" transform="rotate(-90 592 352.5)">5V</text>
<text x="599" y="352.5" transform="rotate(-90 599 352.5)">GND</text>
<text x="606.1" y="352.5" transform="rotate(-90 606.1 352.5)">TX</text>
<text x="613.1" y="352.5" transform="rotate(-90 613.1 352.5)">SDA</text>
<text x="620.2" y="352.5" transform="rotate(-90 620.2 352.5)">RX</text>
<text x="627.2" y="352.5" transform="rotate(-90 627.2 352.5)">SCL</text>
<text x="243.4" y="545.1">2</text>
<text x="232.2" y="550">YOUT</text>
<text x="235.6" y="546.5">SW</text>
<text x="243.4" y="548.6">3</text>
<text x="232" y="553.5">XOUT</text>
<text x="235.1" y="557.1">VIN</text>
<text x="243.4" y="552.1">4</text>
<text x="243.4" y="555.7">5</text>
<text x="233.7" y="560.7">GND</text>
<text x="243.4" y="559.2">1</text>
</g>
<g font-size="3.2">
<text x="343.9" y="202.5">AREF</text>
<text x="354.5" y="201.1">AREF</text>
<text x="344.8" y="206.1">GND</text>
<text x="345.6" y="209.6">D13</text>
<text x="354.5" y="204.6">GND..</text>
<text x="354.5" y="208.2">13</text>
<text x="345.6" y="213.1">D12</text>
<text x="354.5" y="215.2">11</text>
<text x="354.5" y="211.7">12</text>
<text x="345.6" y="220.2">D10</text>
<text x="345.6" y="216.6">D11</text>
<text x="354.5" y="218.8">10</text>
<text x="347.6" y="227.2">D8</text>
<text x="347.6" y="223.7">D9</text>
<text x="354.5" y="225.8">8</text>
<text x="354.5" y="222.3">9</text>
<text x="354.5" y="232.9">7</text>
<text x="156.8" y="236.2">A+</text>
<text x="258.8" y="239.9">00</text>
<text x="347.6" y="234.3">D7</text>
<text x="347.6" y="237.8">D6</text>
<text x="354.5" y="239.9">5</text>
<text x="354.5" y="236.4">6</text>
<text x="156.8" y="243.3">A-</text>
<text x="258.8" y="243.5">01</text>
<text x="265.3" y="241.3">A0</text>
<text x="265.3" y="244.9">A1</text>
<text x="347.6" y="244.9">D4</text>
<text x="347.6" y="241.3">D5</text>
<text x="354.5" y="243.5">4</text>
<text x="167" y="247.3" transform="rotate(-90 167 247.3)">B+</text>
<text x="174.1" y="247.6" transform="rotate(-90 174.1 247.6)">B-</text>
<text x="258.8" y="247">02</text>
<text x="258.8" y="250.5">03</text>
<text x="265.3" y="248.4">A2</text>
<text x="265.3" y="251.9">A3</text>
<text x="347.6" y="251.9">D2</text>
<text x="347.6" y="248.4">D3</text>
<text x="354.5" y="250.5">2</text>
<text x="354.5" y="247">3</text>
<text x="258.8" y="254">04</text>
<text x="258.8" y="257.6">05</text>
<text x="265.3" y="255.4">A4</text>
<text x="336.6" y="255.4">TX0 &lt; D1</text>
<text x="354.5" y="257.6">0</text>
<text x="354.5" y="254">1</text>
<text x="258.8" y="261.1">06</text>
<text x="265.3" y="259">A5</text>
<text x="265.3" y="262.5">A6</text>
<text x="336.4" y="259">RX0 &gt; D0</text>
<text x="258.8" y="264.6">07</text>
<text x="265.3" y="266">A7</text>
<text x="338.3" y="266">TX3 D14</text>
<text x="340.5" y="269.6">RX3 15</text>
<text x="354.5" y="268.1">15</text>
<text x="354.5" y="264.6">14</text>
<text x="255.3" y="271.7">08</text>
<text x="255.3" y="275.2">09</text>
<text x="261.8" y="273.1">A8</text>
<text x="340.8" y="273.1">TX2 16</text>
<text x="354.5" y="275.2">17</text>
<text x="354.5" y="271.7">16</text>
<text x="253.2" y="278.7">010</text>
<text x="261.8" y="276.6">A9</text>
<text x="261.8" y="280.1">A10</text>
<text x="340.5" y="276.6">RX2 17</text>
<text x="340.8" y="280.1">TX1 18</text>
<text x="354.5" y="278.7">18</text>
<text x="253.2" y="282.3">011</text>
<text x="253.2" y="285.8">012</text>
<text x="261.8" y="283.7">A11</text>
<text x="261.8" y="287.2">A12</text>
<text x="340.1" y="287.2">SDA 20</text>
<text x="340.5" y="283.7">RX1 19</text>
<text x="354.5" y="285.8">20</text>
<text x="354.5" y="282.3">19</text>
<text x="253.2" y="289.3">013</text>
<text x="253.2" y="292.8">014</text>
<text x="261.8" y="290.7">A13</text>
<text x="340.8" y="290.7">SCL 21</text>
<text x="354.5" y="289.3">21</text>
<text x="253.2" y="296.4">015</text>
<text x="261.8" y="294.3">A14</text>
<text x="261.8" y="297.8">A15</text>
<text x="354.5" y="299.9">22</text>
<text x="255.3" y="303.4">53</text>
<text x="261.8" y="304.8">53</text>
<text x="348" y="304.8">23</text>
<text x="348" y="301.3">22</text>
<text x="354.5" y="303.4">23</text>
<text x="255.3" y="310.5">51</text>
<text x="255.3" y="307">52</text>
<text x="261.8" y="311.9">51</text>
<text x="261.8" y="308.4">52</text>
<text x="348" y="308.4">24</text>
<text x="348" y="311.9">25</text>
<text x="354.5" y="307">24</text>
<text x="354.5" y="310.5">25</text>
<text x="255.3" y="314">50</text>
<text x="261.8" y="315.4">50</text>
<text x="269.2" y="317.2" transform="rotate(-90 269.2 317.2)">49</text>
<text x="272.7" y="317.2" transform="rotate(-90 272.7 317.2)">48</text>
<text x="276.2" y="317.2" transform="rotate(-90 276.2 317.2)">47</text>
<text x="279.8" y="317.2" transform="rotate(-90 279.8 317.2)">46</text>
<text x="283.3" y="317.2" transform="rotate(-90 283.3 317.2)">45</text>
<text x="286.8" y="317.2" transform="rotate(-90 286.8 317.2)">44</text>
<text x="290.3" y="317.2" transform="rotate(-90 290.3 317.2)">43</text>
<text x="293.9" y="317.2" transform="rotate(-90 293.9 317.2)">42</text>
<text x="297.4" y="317.2" transform="rotate(-90 297.4 317.2)">41</text>
<text x="300.9" y="317.2" transform="rotate(-90 300.9 317.2)">40</text>
<text x="304.4" y="317.2" transform="rotate(-90 304.4 317.2)">39</text>
<text x="308" y="317.2" transform="rotate(-90 308 317.2)">38</text>
<text x="311.5" y="317.2" transform="rotate(-90 311.5 317.2)">37</text>
<text x="315" y="317.2" transform="rotate(-90 315 317.2)">36</text>
<text x="318.6" y="317.2" transform="rotate(-90 318.6 317.2)">35</text>
<text x="322.1" y="317.2" transform="rotate(-90 322.1 317.2)">34</text>
<text x="325.6" y="317.2" transform="rotate(-90 325.6 317.2)">33</text>
<text x="329.1" y="317.2" transform="rotate(-90 329.1 317.2)">32</text>
<text x="332.7" y="317.2" transform="rotate(-90 332.7 317.2)">31</text>
<text x="336.2" y="317.2" transform="rotate(-90 336.2 317.2)">30</text>
<text x="339.7" y="317.2" transform="rotate(-90 339.7 317.2)">29</text>
<text x="343.3" y="317.2" transform="rotate(-90 343.3 317.2)">28</text>
<text x="346.8" y="317.2" transform="rotate(-90 346.8 317.2)">27</text>
<text x="350.3" y="317.2" transform="rotate(-90 350.3 317.2)">26</text>
<text x="267.8" y="323.7" transform="rotate(-90 267.8 323.7)">49</text>
<text x="271.3" y="323.7" transform="rotate(-90 271.3 323.7)">48</text>
<text x="274.8" y="323.7" transform="rotate(-90 274.8 323.7)">47</text>
<text x="278.3" y="323.7" transform="rotate(-90 278.3 323.7)">46</text>
<text x="281.9" y="323.7" transform="rotate(-90 281.9 323.7)">45</text>
<text x="285.4" y="323.7" transform="rotate(-90 285.4 323.7)">44</text>
<text x="288.9" y="323.7" transform="rotate(-90 288.9 323.7)">43</text>
<text x="292.5" y="323.7" transform="rotate(-90 292.5 323.7)">42</text>
<text x="296" y="323.7" transform="rotate(-90 296 323.7)">41</text>
<text x="299.5" y="323.7" transform="rotate(-90 299.5 323.7)">40</text>
<text x="303" y="323.7" transform="rotate(-90 303 323.7)">39</text>
<text x="306.6" y="323.7" transform="rotate(-90 306.6 323.7)">38</text>
<text x="310.1" y="323.7" transform="rotate(-90 310.1 323.7)">37</text>
<text x="313.6" y="323.7" transform="rotate(-90 313.6 323.7)">36</text>
<text x="317.1" y="323.7" transform="rotate(-90 317.1 323.7)">35</text>
<text x="320.7" y="323.7" transform="rotate(-90 320.7 323.7)">34</text>
<text x="324.2" y="323.7" transform="rotate(-90 324.2 323.7)">33</text>
<text x="327.7" y="323.7" transform="rotate(-90 327.7 323.7)">32</text>
<text x="331.3" y="323.7" transform="rotate(-90 331.3 323.7)">31</text>
<text x="334.8" y="323.7" transform="rotate(-90 334.8 323.7)">30</text>
<text x="338.3" y="323.7" transform="rotate(-90 338.3 323.7)">29</text>
<text x="341.8" y="323.7" transform="rotate(-90 341.8 323.7)">28</text>
<text x="345.4" y="323.7" transform="rotate(-90 345.4 323.7)">27</text>
<text x="348.9" y="323.7" transform="rotate(-90 348.9 323.7)">26</text>
</g>
<text font-size="3.2" fill="#006" x="208.1" y="418.4">CIRCUIT_BOARD_2</text>
<text font-size="3.2" fill="#900" x="232.1" y="435.9" transform="rotate(-90 232.1 435.9)">SCL</text>
<text font-size="3.2" fill="#933" x="235.7" y="436.5" transform="rotate(-90 235.7 436.5)">SDA</text>
<g font-size="3.2" fill="#8d2323">
<text x="242.7" y="437.4" transform="rotate(-90 242.7 437.4)">GND</text>
<text x="239.2" y="438.3" transform="rotate(-90 239.2 438.3)">AREF</text>
<text x="263.9" y="441.9" transform="rotate(-90 263.9 441.9)">PB0 / 8</text>
<text x="270.9" y="442.1" transform="rotate(-90 270.9 442.1)">PD7 / 7</text>
<text x="281.5" y="442.1" transform="rotate(-90 281.5 442.1)">PD4 / 4</text>
<text x="292.1" y="449.9" transform="rotate(-90 292.1 449.9)">TX / PD1 / 1</text>
<text x="246.2" y="454.1" transform="rotate(-90 246.2 454.1)">SCK / PB5 / 13</text>
<text x="260.3" y="452.8" transform="rotate(-90 260.3 452.8)">PWR / PB1 / 9</text>
<text x="274.5" y="453.1" transform="rotate(-90 274.5 453.1)">PWR / PD6 / 6</text>
<text x="278" y="453.1" transform="rotate(-90 278 453.1)">PWR / PD5 / 5</text>
<text x="288.6" y="453.5" transform="rotate(-90 288.6 453.5)">INT0 / PD2 / 2</text>
<text x="295.6" y="450.2" transform="rotate(-90 295.6 450.2)">RX / PD0 / 0</text>
<text x="224" y="457.2">USB</text>
<text x="249.8" y="456.2" transform="rotate(-90 249.8 456.2)">MISO / PB4 / 12</text>
<text x="253.3" y="467.2" transform="rotate(-90 253.3 467.2)">MOSI / PWR / PB3 / 11</text>
<text x="256.8" y="462.8" transform="rotate(-90 256.8 462.8)">SS / PWR / PB2 / 10</text>
<text x="285" y="465.5" transform="rotate(-90 285 465.5)">INT 1 / PWR / PD3 / 3</text>
<text x="256.8" y="498.5" transform="rotate(-90 256.8 498.5)">RESET</text>
<text x="260.3" y="498.5" transform="rotate(-90 260.3 498.5)">3V</text>
<text x="263.9" y="498.5" transform="rotate(-90 263.9 498.5)">5V</text>
<text x="267.4" y="498.5" transform="rotate(-90 267.4 498.5)">GND2</text>
<text x="270.9" y="498.5" transform="rotate(-90 270.9 498.5)">GND1</text>
<text x="274.5" y="498.5" transform="rotate(-90 274.5 498.5)">VIN</text>
<text x="281.5" y="498.5" transform="rotate(-90 281.5 498.5)">14 / A0 / PC0</text>
<text x="285" y="498.5" transform="rotate(-90 285 498.5)">15 / A1 / PC1</text>
<text x="288.6" y="498.5" transform="rotate(-90 288.6 498.5)">16 / A2 / PC2</text>
<text x="292.1" y="498.5" transform="rotate(-90 292.1 498.5)">17 / A3 / PC3</text>
<text x="295.6" y="498.5" transform="rotate(-90 295.6 498.5)">18 / A4 / PC4</text>
<text x="299.2" y="498.5" transform="rotate(-90 299.2 498.5)">19 / A5 / PC5</text>
</g>
<g font-size="3.2" fill="#800000">
<text x="221.5" y="486.5">1</text>
<text x="221.5" y="490">2</text>
</g>
<g font-size="2.5">
<text x="271.3" y="189.1" transform="rotate(-90 271.3 189.1)">GND...</text>
<text x="274.8" y="189.1" transform="rotate(-90 274.8 189.1)">GND....</text>
<text x="254.2" y="197.6">5V..</text>
<text x="272.7" y="197.3" transform="rotate(-90 272.7 197.3)">GND</text>
<text x="276.2" y="197.3" transform="rotate(-90 276.2 197.3)">GND</text>
<text x="258.7" y="201.1">5V.</text>
<text x="261.8" y="199">5V</text>
<text x="265.3" y="202.5">5V</text>
<text x="255.1" y="208.2">IOREF</text>
<text x="265.3" y="209.6">IOREFF</text>
<text x="257.1" y="215.2">3.3V</text>
<text x="257.9" y="211.7">RST</text>
<text x="265.3" y="213.1">RESET</text>
<text x="259.6" y="218.8">5V</text>
<text x="265.3" y="220.2">5V</text>
<text x="265.3" y="216.6">3V3</text>
<text x="256.3" y="222.3">GND.</text>
<text x="257.2" y="225.8">GND</text>
<text x="265.3" y="227.2">GND</text>
<text x="265.3" y="223.7">GND</text>
<text x="258.2" y="229.3">VIN</text>
<text x="265.3" y="230.8">Vin</text>
</g>
<g font-size="1.8" fill="#00f">
<text x="472" y="116.1" transform="rotate(-90 472 116.1)">DIR</text>
<text x="479.1" y="116.1" transform="rotate(-90 479.1 116.1)">STEP</text>
<text x="486.1" y="116.1" transform="rotate(-90 486.1 116.1)">SLEEP</text>
<text x="493.2" y="116.1" transform="rotate(-90 493.2 116.1)">RESET</text>
<text x="500.2" y="116.1" transform="rotate(-90 500.2 116.1)">M2</text>
<text x="507.3" y="116.1" transform="rotate(-90 507.3 116.1)">M1</text>
<text x="514.3" y="116.1" transform="rotate(-90 514.3 116.1)">M0</text>
<text x="521.4" y="116.1" transform="rotate(-90 521.4 116.1)">EN</text>
<text x="584.9" y="116.1" transform="rotate(-90 584.9 116.1)">DIR</text>
<text x="592" y="116.1" transform="rotate(-90 592 116.1)">STEP</text>
<text x="599" y="116.1" transform="rotate(-90 599 116.1)">SLEEP</text>
<text x="606.1" y="116.1" transform="rotate(-90 606.1 116.1)">RESET</text>
<text x="613.1" y="116.1" transform="rotate(-90 613.1 116.1)">M2</text>
<text x="620.2" y="116.1" transform="rotate(-90 620.2 116.1)">M1</text>
<text x="627.2" y="116.1" transform="rotate(-90 627.2 116.1)">M0</text>
<text x="634.3" y="116.1" transform="rotate(-90 634.3 116.1)">EN</text>
<text x="472" y="170.9" transform="rotate(-90 472 170.9)">GND</text>
<text x="479.1" y="170.8" transform="rotate(-90 479.1 170.8)">VDD</text>
<text x="486.1" y="169.2" transform="rotate(-90 486.1 169.2)">1B</text>
<text x="493.2" y="169.2" transform="rotate(-90 493.2 169.2)">1A</text>
<text x="500.2" y="169.2" transform="rotate(-90 500.2 169.2)">2A</text>
<text x="507.3" y="169.2" transform="rotate(-90 507.3 169.2)">2B</text>
<text x="514.3" y="170.9" transform="rotate(-90 514.3 170.9)">GND</text>
<text x="521.4" y="172.1" transform="rotate(-90 521.4 172.1)">VMOT</text>
<text x="584.9" y="170.9" transform="rotate(-90 584.9 170.9)">GND</text>
<text x="592" y="170.8" transform="rotate(-90 592 170.8)">VDD</text>
<text x="599" y="169.2" transform="rotate(-90 599 169.2)">1B</text>
<text x="606.1" y="169.2" transform="rotate(-90 606.1 169.2)">1A</text>
<text x="613.1" y="169.2" transform="rotate(-90 613.1 169.2)">2A</text>
<text x="620.2" y="169.2" transform="rotate(-90 620.2 169.2)">2B</text>
<text x="627.2" y="170.9" transform="rotate(-90 627.2 170.9)">GND</text>
<text x="634.3" y="172.1" transform="rotate(-90 634.3 172.1)">VMOT</text>
<text x="594.4" y="187.4">1B</text>
<text x="601.5" y="187.4">1A</text>
<text x="612.1" y="187.4">2A</text>
<text x="620.9" y="187.4">2B</text>
<text x="472" y="214.9" transform="rotate(-90 472 214.9)">DIR</text>
<text x="479.1" y="214.9" transform="rotate(-90 479.1 214.9)">STEP</text>
<text x="486.1" y="214.9" transform="rotate(-90 486.1 214.9)">SLEEP</text>
<text x="493.2" y="214.9" transform="rotate(-90 493.2 214.9)">RESET</text>
<text x="500.2" y="214.9" transform="rotate(-90 500.2 214.9)">M2</text>
<text x="507.3" y="214.9" transform="rotate(-90 507.3 214.9)">M1</text>
<text x="514.3" y="214.9" transform="rotate(-90 514.3 214.9)">M0</text>
<text x="521.4" y="214.9" transform="rotate(-90 521.4 214.9)">EN</text>
<text x="584.9" y="214.9" transform="rotate(-90 584.9 214.9)">DIR</text>
<text x="592" y="214.9" transform="rotate(-90 592 214.9)">STEP</text>
<text x="599" y="214.9" transform="rotate(-90 599 214.9)">SLEEP</text>
<text x="606.1" y="214.9" transform="rotate(-90 606.1 214.9)">RESET</text>
<text x="613.1" y="214.9" transform="rotate(-90 613.1 214.9)">M2</text>
<text x="620.2" y="214.9" transform="rotate(-90 620.2 214.9)">M1</text>
<text x="627.2" y="214.9" transform="rotate(-90 627.2 214.9)">M0</text>
<text x="634.3" y="214.9" transform="rotate(-90 634.3 214.9)">EN</text>
<text x="472" y="269.7" transform="rotate(-90 472 269.7)">GND</text>
<text x="479.1" y="269.6" transform="rotate(-90 479.1 269.6)">VDD</text>
<text x="486.1" y="268" transform="rotate(-90 486.1 268)">1B</text>
<text x="493.2" y="268" transform="rotate(-90 493.2 268)">1A</text>
<text x="500.2" y="268" transform="rotate(-90 500.2 268)">2A</text>
<text x="507.3" y="268" transform="rotate(-90 507.3 268)">2B</text>
<text x="514.3" y="269.7" transform="rotate(-90 514.3 269.7)">GND</text>
<text x="584.9" y="269.7" transform="rotate(-90 584.9 269.7)">GND</text>
<text x="592" y="269.6" transform="rotate(-90 592 269.6)">VDD</text>
<text x="599" y="268" transform="rotate(-90 599 268)">1B</text>
<text x="606.1" y="268" transform="rotate(-90 606.1 268)">1A</text>
<text x="613.1" y="268" transform="rotate(-90 613.1 268)">2A</text>
<text x="620.2" y="268" transform="rotate(-90 620.2 268)">2B</text>
<text x="627.2" y="269.7" transform="rotate(-90 627.2 269.7)">GND</text>
<text x="521.4" y="270.8" transform="rotate(-90 521.4 270.8)">VMOT</text>
<text x="634.3" y="270.8" transform="rotate(-90 634.3 270.8)">VMOT</text>
<text x="594.4" y="286.1">1B</text>
<text x="601.5" y="286.1">1A</text>
<text x="612.1" y="286.1">2A</text>
<text x="620.9" y="286.1">2B</text>
</g>
</svg>
